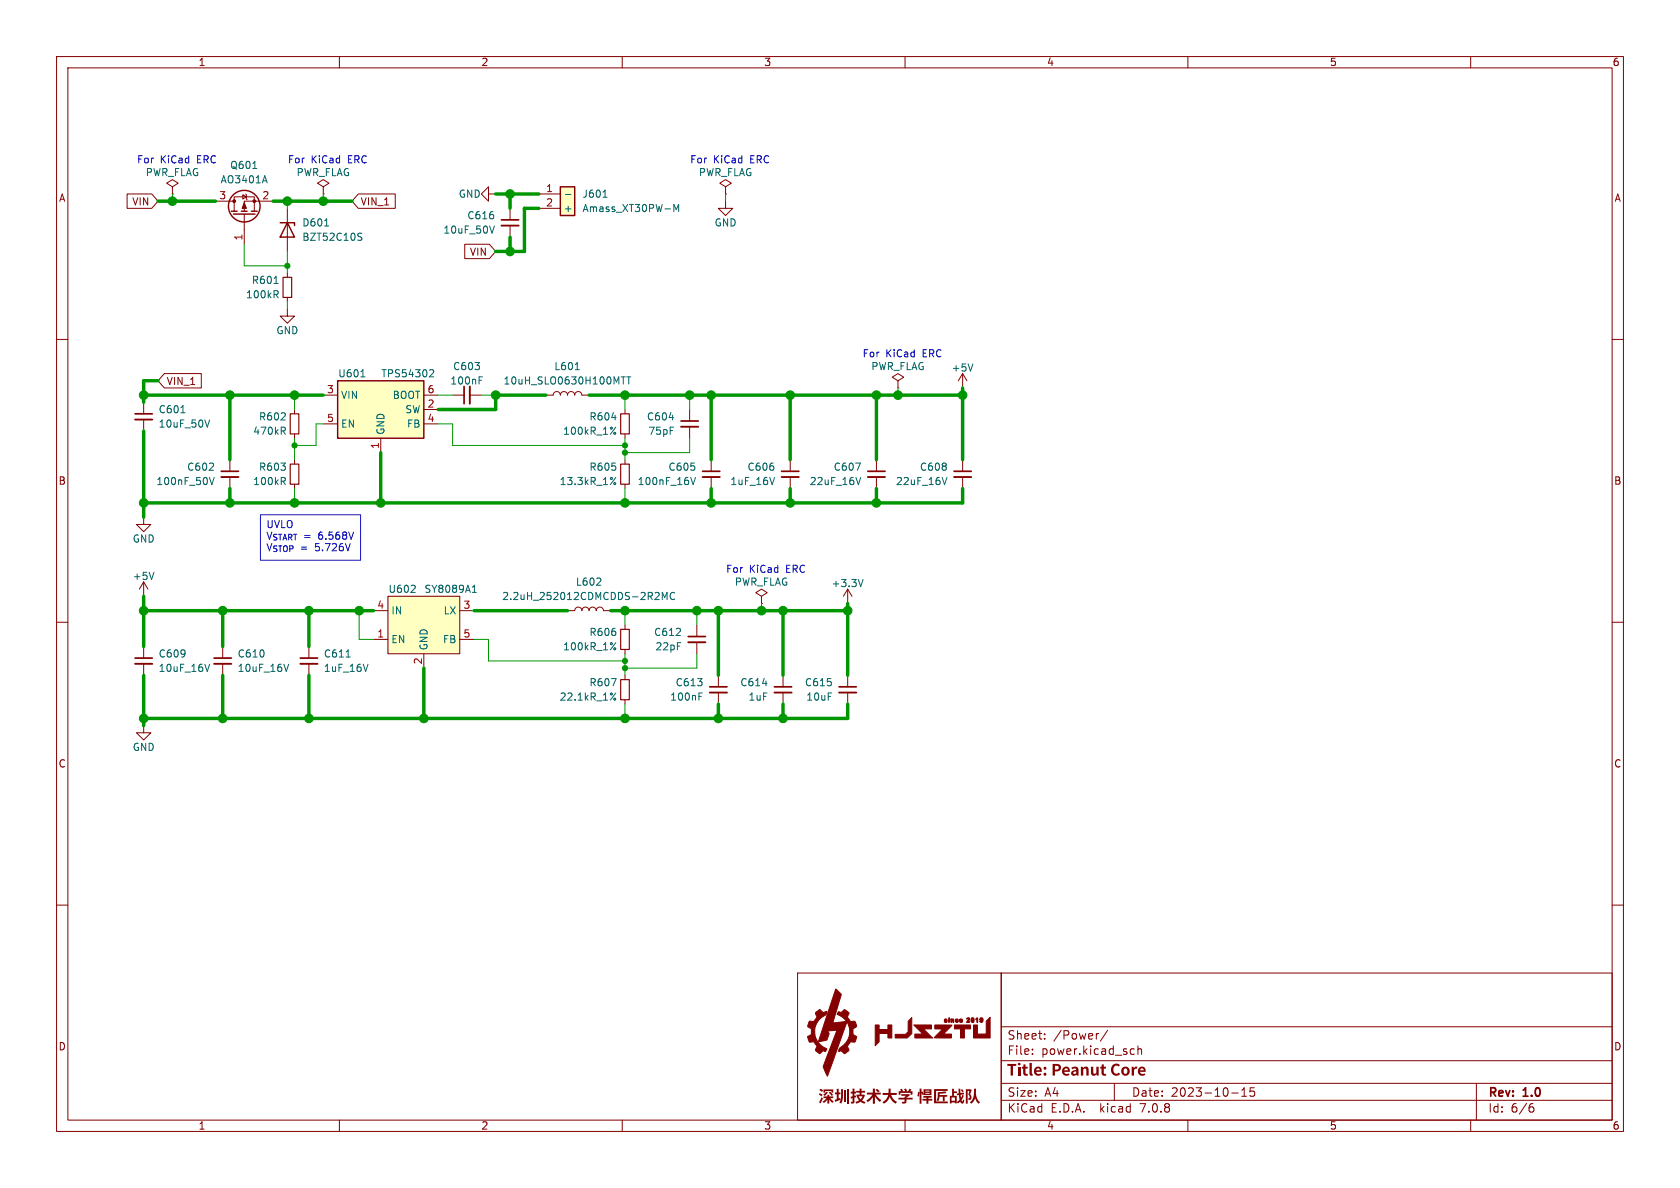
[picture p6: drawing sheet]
<svg xmlns="http://www.w3.org/2000/svg" width="297mm" height="210mm" viewBox="0 0 297 210" stroke-linecap="round" stroke-linejoin="round" font-family="sans-serif">
<g fill="none" stroke="#840000" stroke-width=".18">
<path d="M10 10h277v190h-277zM12 12h273v186h-273zM60 10v2M110 10v2M160 10v2M210 10v2M260 10v2M10 60h2M285 60h2M10 110h2M285 110h2M10 160h2"/>
<path d="M285 160h2M177 172h108v26h-108zM60 198v2M110 198v2M160 198v2M177 194.5h108M177 191.5h108M177 187.5h108M210 198v2M217.7 193.2h1.2M219.5 193.8h.9M219.5 192.7l.5-.4v1.5"/>
<path d="M221.7 192.3h-.7v.7l.2-.1h.5l.1 .3-.1 .5-.2 .1-.5-.1M260 198v2M270.6 195.7h.3l.3 .3-.1 .5-.5 .1M271 195.1l-.4 .1"/>
</g>
<g fill="#840000">
<path d="M178.1 188.1h1.6v.3h-.6v1.7h-.4v-1.7h-.6z"/>
<path d="M181 188.2h.3v.4h.4v.3h-.4v.7l.1 .2h.3v.3h-.5l-.3-.2v-1h-.2v-.3h.2z"/>
<path d="M182 187.9h.4v1.8l.1 .1v.4l-.3-.1-.2-.2z"/>
<path d="M186.1 188.1h1.1l.4 .5-.1 .4-.2 .2-.8 .2v.7h-.4v-1.7h.4v.7l.5-.1 .2-.4-.3-.2h-.8z"/>
<path d="M194.8 188.2h.3v.4h.4v.3h-.4v.7l.1 .2h.3l.1 .3h-.5l-.3-.2-.1-1h-.2v-.3h.2z"/>
<path d="M196.7 188.3l.7-.3 .6 .3-.2 .2-.3-.1h-.4l-.3 .6 .2 .6 .4 .2 .4-.2 .2 .3-.2 .2h-.7l-.5-.4-.2-.8z"/>
<circle cx="180.2" cy="188.1" r=".23"/>
</g>
<g fill="none" stroke="#840000" stroke-width=".18">
<path d="M141 172h36v26h-36zM177 181.5h108M182.5 186.3v.1M182.5 185.5v.1M184.7 183.6v.1M184.7 182.8v.1M194.2 182.7l-.2 .1M195.8 182.1l-1.3 2M197 191.5v3M200.1 185.4l.4 .1M200.5 186.3l-.4 .1M201.2 185.5l.2-.1 .3 .1 .1 .9"/>
<path d="M201.2 184.9v1.5M261 191.5v6.5"/>
</g>
<g fill="#840000" stroke="#840000" stroke-width=".18">
<path d="M147.8 174.8l.9 1-1.4 5 2.3-.3a3.4 3.4 0 0 0-1.6-1.2 .39 .39 0 0 1 .2-.4 .39 .39 0 0 1 .5 .1l.6-.5 .3 .2 .5 .4-.3 .7a1.07 1.07 0 0 0 .8 .8 .67 .67 0 0 1 .7 .2 .67 .67 0 0 1 0 .8l-.5 .3v.5a.77 .77 0 0 0 .7 .9l-.1 .4a.54 .54 0 0 1-.3 .5 .54 .54 0 0 1-.6 0l-.7 .8 .3 .7-.3 .3a.41 .41 0 0 1-.4 .3 .41 .41 0 0 1-.4-.3l-.3-.3-.3 .2a.57 .57 0 0 1 .3-.8 3.2 3.2 0 0 0 1-4.5l-3.4 9.6-.3-.5a1.51 1.51 0 0 1-.3-1.6l2.2-6-1.6 .2 .3 .4-.2 .6a.65 .65 0 0 1-.8 .7l-.9 .2z"/>
<path d="M144.3 178.9l.6-.5 .6 .6 .6-.2a.65 .65 0 0 1-.4 .8 3.2 3.2 0 0 0-1.7 3.1 3.2 3.2 0 0 0 2.2 2.7l-.3 .5a.69 .69 0 0 0-.9 .3 .76 .76 0 0 1-.7-.4 .76 .76 0 0 1 .1-.9l-.5-.8-.7 .1-.2-.1-.2-.9 .6-.3v-1l-.3-.2a.37 .37 0 0 1-.3-.3 .37 .37 0 0 1 .1-.4 .5 .5 0 0 1 .3-.5 .5 .5 0 0 1 .5 .1l.8-.8-.3-.6z"/>
<path d="M154.7 181.2h.7v.8h1.6v-.8h.7v2.3h-.7v-.8h-1.6v1.5l-.7 .6z"/>
<path d="M161.2 179.9v2.8l-.8 .8h-2.1v-.7h1.8l.4-.4 .1-1.9z"/>
<path d="M161.5 181.2h3.2v.7h-1.4l1.6 1.6h-3.2v-.7h1.4z"/>
<path d="M165.3 181.2h3l-1.5 1.6h1.4v.7h-3l1.4-1.6h-1.3z"/>
<path d="M168.7 181.2h2.9v.7h-1.1v1.6h-.7v-1.6h-1.1z"/>
<path d="M172.1 181.2h.7v1.6h1.5v-2.3l.7-.7v3.7h-2.9z"/>
<path d="M167 180.2l.3-.1 .1 .2a.27 .27 0 0 1 0 .4 .27 .27 0 0 1-.4 0l-.1-.1 .3-.1-.2-.2h.3h-.3z"/>
<path d="M167.7 180.2h.2l-.1 .5a.34 .34 0 0 1-.1-.5z"/>
<path d="M168.1 180.1h.5v.7l-.2-.5-.1 .4h-.2z"/>
<path d="M169 180.2h.4v.2h-.3v.2l.3-.1a.25 .25 0 0 1-.2 .3 .25 .25 0 0 1-.3-.2z"/>
<path d="M169.6 180.2l.3-.1 .2 .1 .1 .3h-.4l.4 .1-.3 .2a.32 .32 0 0 1-.3-.5h.3h-.3z"/>
<path d="M170.9 180h.5v.3l-.3 .3 .3 .1h-.5l.3-.5v-.1l-.3 .1z"/>
<path d="M171.7 180l.1-.1a.45 .45 0 0 1 .4 .4 .45 .45 0 0 1-.2 .5l-.3-.2v-.2h.1l.2 .2v-.3l-.1-.2-.1 .3h-.1z"/>
<path d="M172.6 180.1l.2-.2a.64 .64 0 0 1-.1 .8v-.5h-.2z"/>
<path d="M173.3 180a.39 .39 0 0 1 .5 .1 .39 .39 0 0 1-.1 .5l-.2 .2-.3-.2 .4-.1h-.4h.2l-.2-.3 .3 .1 .1-.1-.1-.1-.3 .1z"/>
<path d="M167.8 179.9v.1z"/>
</g>
<g fill="#840000">
<path d="M145.6 192.6h1.7v.5h-.3v-.2h-1.1v.2h-.3z"/>
<path d="M146.1 193l.3 .1-.6 .6-.3-.2z"/>
<path d="M146.5 193.1l.2-.1 .6 .6-.3 .1z"/>
<path d="M145 192.5l.5 .2-.2 .3-.4-.3z"/>
<path d="M144.9 193.2l.5 .3-.1 .3-.5-.3z"/>
<path d="M145.3 193.9l.2 .3-.4 .9-.3-.3z"/>
<path d="M145.6 193.8h.7v-.3h.3v.3h.7v.3h-.5l.6 .6-.2 .3-.6-.6v.7h-.3v-.7l-.5 .5a.15 .15 0 0 1-.2 .1 .15 .15 0 0 1-.1-.2l-.1-.1 .7-.6h-.5z"/>
</g>
<path d="M149.4 192.7v2" fill="none" stroke="#840000" stroke-width=".32"/>
<path d="M149.9 192.5v2.6" fill="none" stroke="#840000" stroke-width=".34"/>
<g fill="#840000">
<path d="M148.7 192.5h.3l-.1 2.1a.27 .27 0 0 1 0 .3 .27 .27 0 0 1-.3 .1 .19 .19 0 0 1-.2-.2 .19 .19 0 0 1 .1-.2l.2-.6z"/>
<path d="M147.9 192.5h.4v.6h.3v.3h-.3v.8l.2-.1 .1 .3-.9 .4-.1-.4 .3-.1v-.9h-.3v-.3h.3z"/>
<path d="M151.4 192.8h.6v-.4h.3v.4h.6v.3h-.6v.4l.6 .1-.3 .7a.24 .24 0 0 0-.1 .3 .24 .24 0 0 0 .3 .1l.2 .1-.2 .3-.7-.3-.7 .3-.2-.3 .7-.3-.4-.7h.3l.1 .2a.24 .24 0 0 0 .2 .3 .24 .24 0 0 0 .3-.3l.1-.2h-1.1v-.3h.6v-.4h-.6z"/>
<path d="M150.7 192.4h.4v.6h.2v.3h-.2v.4h.2l.1 .3h-.3l-.1 .9-.2 .2a.22 .22 0 0 1-.3 0 .22 .22 0 0 1-.1-.3l.3-.1v-.6l-.3 .1v-.3l.3-.1v-.5h-.3v-.3h.3z"/>
<path d="M154.8 192.7l.2-.2 .5 .4-.3 .2z"/>
<path d="M153.3 193.1h1v-.7h.4v.7h1v.4h-.9l.7 .7a.23 .23 0 0 1 .2 .2 .23 .23 0 0 1 0 .2 .2 .2 0 0 1-.2 .2 .2 .2 0 0 1-.2-.2l-.6-.8v1.3h-.4v-1.2l-.6 .7a.24 .24 0 0 1-.3 .2 .24 .24 0 0 1-.2-.3l.6-.5 .4-.5h-.9z"/>
<path d="M156 193.2h1.1v-.8h.4l-.1 .8h1.1v.4h-1l.3 .6 .5 .4a.23 .23 0 0 1 .2 .2 .23 .23 0 0 1-.1 .3l-.7-.5-.4-.7-.6 .9a.36 .36 0 0 1-.6 .2l-.1-.2 .7-.5 .3-.7h-1z"/>
<path d="M159.3 193.4h1.4l.2 .2-.7 .5h1.1v.3h-1.1v.6l-.7 .1-.1-.3h.5v-.4h-1.1v-.3h1.1v-.2l.3-.2h-.9z"/>
<path d="M159.1 192.6l.3-.1 .2 .3-.1 .1h.5l-.2-.4 .3-.1 .2 .4-.1 .1h.3l.3-.4 .3 .1-.2 .3h.4v.6h-.3v-.3h-1.8v.3h-.3v-.6h.4z"/>
<path d="M163.2 193.7h1.5v.3h-.6v.2h.7v.4h-.7v.5h-.3v-.5h-.7v-.4h.7v-.2h-.6z"/>
<path d="M162.6 192.4h.3v.6l.2-.1 .2 .5v-.2h.3v.1h.7v-.1h-1v-.4h.3v.2h.7v-.2h-1v-.2h1.4v1h-1.4v-.1l-.3 .1-.1-.4v1.9h-.3z"/>
<path d="M162.3 193h.3l-.2 .8h-.2z"/>
<path d="M165.8 193.1l1.3-.2 .2 .3-1.2 .1v.3h1.4v.3h-.5v.8h-.3v-.8h-.6l-.2 .6a.19 .19 0 0 1-.2 .1 .19 .19 0 0 1 0-.3z"/>
<path d="M165.1 192.5h2.4v.3h-2v1.9h2.1v.3h-2.5z"/>
<path d="M168.3 192.5h.3v.4h.6v.3h-.6v.5h.5v1.1l.5-.4-.1-.8h-.3v-.3h.3v-.8h.3v.7l.6-.1v.3l-.6 .1 .1 .6 .2-.6 .3 .2-.4 .8 .1 .2 .1-.4 .1 .1a.37 .37 0 0 1 0 .6 .37 .37 0 0 1-.6-.3l-.1 .2a.23 .23 0 0 1-.3 .1 .23 .23 0 0 1-.2-.2v.2h-.3v-.1h-.6v.2h-.3v-1.1h.3v.6h.6v-.6h-.9v-.3h.4z"/>
<path d="M169.9 192.7l.2-.2 .3 .4-.3 .2z"/>
<path d="M170.7 192.6l.8-.1 .3 .2-.3 .7 .2 .4v.4l-.2 .2-.3 .1-.1-.4 .3-.1-.2-.5 .2-.6h-.3v2.2h-.4z"/>
<path d="M172.2 192.5h.3l.1 1.3 .3 .6 .4 .5h-.1a.2 .2 0 0 1-.3 .2 .2 .2 0 0 1-.1-.2l-.4-.8-.4 .8a.23 .23 0 0 1-.3 .2 .23 .23 0 0 1-.2-.3l.6-.8z"/>
</g>
<g fill="none" stroke="#840000" stroke-width=".18">
<path d="M22.5 34.3h4.3l1.1 1.3-1.1 1.2h-4.3zM30.5 33l1-.6-1-.6-1 .6 1 .6v1.3M30.5 34.3h.1M38.1 35.6h3.3M41.4 37.3v-2.5h3.6v2.5M42.9 34.4l.7 .4-.7 .4zM43.2 37.8v5.4M43.4 34.3l.2 .1v.8l.1 .1M48.3 35.6h-5.1v1.7M50.8 36.8v7.7M57.1 33l1.1-.6-1.1-.6-1 .6 1 .6v1.3M57.1 34.3h.1"/>
<path d="M63.3 34.3h6.6v2.5h-6.6l-1.1-1.2zM86.4 34.3v-1.3l-1.3 1.3 1.3 1.3v-1.3h1.2M90.2 36.8v2.1M90.2 39.9v2M95.2 34.3h3.9M95.2 36.8h3.9M128.3 35.6v1.2h1.2l-1.2 1.3-1.3-1.3h1.3M128.3 33l1-.6-1-.6-1 .6 1 .6v1.3M128.3 34.3h.1M50.8 54.6v1.3h1.3l-1.3 1.3-1.3-1.3h1.3M50.8 48.3v.7M50.8 52.6v.7"/>
<path d="M82.2 43.2h4.3l1.1 1.3-1.1 1.2h-4.3zM25.4 71.1v2.1M25.4 74.2v2M29.1 66h6.5v2.6h-6.5l-1.2-1.3zM52.1 72.4v.8M52.1 76.7v.8M57.1 69.9h2.6M57.1 74.9h2.6M67.3 77.5v2.5M74.9 72.4h2.6M74.9 69.9h2.6M74.9 74.9h2.6"/>
<path d="M80 69.9h2M83.1 69.9h2M96.5 69.9h1.3a.64 .64 0 0 1 .6-.7 .64 .64 0 0 1 .7 .7 .64 .64 0 0 1 .6-.7 .64 .64 0 0 1 .6 .7 .64 .64 0 0 1 .7-.7 .64 .64 0 0 1 .6 .7 .64 .64 0 0 1 .6-.7 .64 .64 0 0 1 .7 .7h1.2M110.5 72.4v.8M110.5 76.7v.8M121.9 72.4v2M121.9 75.4v2.1M158.7 67.3l1.1-.6-1.1-.7-1 .7 1 .6v1.3M158.7 68.6h.1M170.2 66v2.6M170.2 66l-.8 1.3M170.2 66l.7 1.3"/>
<path d="M25.4 91.4v1.3h1.3l-1.3 1.3-1.3-1.3h1.3M40.6 81.3v2M40.6 84.3v2.1M52.1 81.3v.7M52.1 85.6v.8M110.5 81.3v.7M110.5 85.6v.8M125.7 81.3v2M125.7 84.3v2.1M139.7 81.3v2M139.7 84.3v2.1M154.9 81.3v2"/>
<path d="M154.9 84.3v2.1M170.2 81.3v2M170.2 84.3v2.1M25.4 102.9v2.5M25.4 114.3v2M25.4 117.3v2.1M25.4 102.9l-.8 1.2M25.4 102.9l.8 1.2M39.4 114.3v2M39.4 117.3v2.1M54.6 114.3v2M54.6 117.3v2.1"/>
<path d="M66 113h2.6M66 108h2.6M68.6 105.4h12.7v10.2h-12.7zM74.9 115.6v2.5M81.3 113h2.5M81.3 108h2.5M100.3 108h1.3a.64 .64 0 0 1 .6-.7 .64 .64 0 0 1 .7 .7 .64 .64 0 0 1 .6-.7 .64 .64 0 0 1 .6 .7 .64 .64 0 0 1 .7-.7 .64 .64 0 0 1 .6 .7 .64 .64 0 0 1 .6-.7 .64 .64 0 0 1 .7 .7h1.2M110.5 110.5v.8M110.5 114.8v.8M110.5 119.4v.7M123.2 110.5v2M123.2 113.5v2.1"/>
<path d="M127 119.4v2M134.6 105.4l1-.6-1-.7-1 .7 1 .6v1.3M134.6 106.7h.1M138.4 119.4v2M149.9 104.1l-.8 1.3M149.9 104.1v2.6M149.9 119.4v2M149.9 104.1l.7 1.3M25.4 128.3v1.2h1.3l-1.3 1.3-1.3-1.3h1.3M110.5 123.7v.8M127 122.4v2.1M138.4 122.4v2.1"/>
<path d="M149.9 122.4v2.1"/>
</g>
<g fill="none" stroke="#006464" stroke-width=".18">
<path d="M44.7 29.8h.7M46.8 31.1l.4 1.2M57.4 39.9h.7M87.4 39.9l-.4 1.3M100 34.4h.9M106.6 34.9h.7M119.1 37.4v-1.3l.5 .9 .4-.9v1.3M48.5 50.1h.7M48.8 52l.4 .6M48.9 51.4l.3 .2-.1 .3-.2 .1M63.5 41.8l.4 .1 .1 .3-.3 .3h-.3M63.5 41.2l.5 .1"/>
<path d="M32 73h.7M37.1 74.2l-.5 1.3M50 76.2l.4 .6M50.2 75.5l.2 .3v.3l-.2 .1M63.8 66.6h.7M76.1 65.3l.5 .1 .1 .3-.8 .9h.8M84.7 66.6h.6M84.7 67.2h.4M101.7 65.3h.7M108.1 73.8h.8M108.6 76.5l.1-.1 .2 .2-.2 .2-.1-.1M108.9 75.5l-1 1.3"/>
<path d="M109.8 66.6h.8M110.2 66.6v1.3M110.8 66.6h.7M111.2 66.6v1.3M118.3 73.8h.8M172 64.3l-.4 1.3M37 84.4l.4 1.3 .5-1.3M50 85.1l.4 .6M50.2 84.4l.2 .2v.3l-.2 .2M108.9 84.4l-1 1.3M122.1 84.4l.4 1.3 .5-1.3M136.9 84.4l-.4 1.3"/>
<path d="M151.3 81.9h.8l-.5 1.2M152.2 84.4l-.5 1.3M167.4 84.4l-.4 1.3M27.2 101.2l-.4 1.2M37.1 117.4l-.5 1.3M51 117.4l-.4 1.3M61.2 116.1h.7M65.1 117.4l-.5 1.3M72.6 104.7h.8M73.3 103.6v.4M83.5 104.7h.7M83.6 103.8l.3-.4v1.3"/>
<path d="M105.4 103.4h.8M106.2 102.3v.4M108.1 120h.8l-.5 1.2M108.6 114.6l.1-.1 .2 .2-.2 .2-.1-.1M108.9 113.6l-1 1.3M116.4 104.8l.1 .2v.3l-.7 .7h.7M117.1 106v-1.3l.4 .9 .4-.9v1.3M119.3 104.8a.6 .6 0 0 0-.9 .5 .6 .6 0 0 0 .6 .7l.3-.1M152.6 102.4l-.4 1.3M108.9 122.5l-1 1.3M123.6 123.1h.4M123.6 122.5h.6"/>
<path d="M134.8 120.8h.8"/>
<circle cx="108.7" cy="85.5" r=".18"/>
<circle cx="108.7" cy="123.6" r=".18"/>
</g>
<g fill="#ffffc2" stroke="#ffffc2" stroke-width=".18">
<path d="M68.6 105.4h12.7v10.2h-12.7z"/>
<path d="M59.7 67.3h15.2v10.2h-15.2z"/>
<path d="M99.1 33h2.5v5.1h-2.5z"/>
</g>
<g fill="none" stroke="#840000" stroke-width=".33">
<path d="M88.6 39.9h3.1M23.9 74.2h3M83.1 68.3v3.1M120.4 75.4h3M39.1 84.3h3.1M124.2 84.3h3.1M138.2 84.3h3M153.4 84.3h3.1M168.7 84.3h3M23.9 117.3h3M37.8 117.3h3.1M53.1 117.3h3"/>
<path d="M121.7 113.5h3M125.5 122.4h3M136.9 122.4h3.1M148.3 122.4h3.1"/>
</g>
<g fill="none" stroke="#840000" stroke-width=".3">
<path d="M88.6 38.9h3.1M23.9 73.2h3M82 68.3v3.1M120.4 74.4h3M39.1 83.3h3.1M124.2 83.3h3.1M138.2 83.3h3M153.4 83.3h3.1M168.7 83.3h3M23.9 116.3h3M37.8 116.3h3.1M53.1 116.3h3"/>
<path d="M121.7 112.5h3M125.5 121.4h3M136.9 121.4h3.1M148.3 121.4h3.1"/>
</g>
<path d="M50 49h1.6v3.6h-1.6zM51.3 73.2h1.5v3.5h-1.5zM109.7 73.2h1.6v3.5h-1.6zM51.3 82h1.5v3.6h-1.5zM109.7 82h1.6v3.6h-1.6zM109.7 111.3h1.6v3.5h-1.6zM109.7 120.1h1.6v3.6h-1.6z" fill="none" stroke="#840000" stroke-width=".2"/>
<g fill="none" stroke="#840000" stroke-width=".25">
<path d="M40.9 37.3h1M41.3 37.8h3.8M42.7 37.3h1M44.4 37.3h1.1M49.5 39.4h2.6v.5M50.8 39.4l1.3 2.5h-2.6zM99.1 33h2.5v5.1h-2.5zM59.7 67.3h15.2v10.2h-15.2z"/>
<circle cx="43.2" cy="36.4" r="2.79"/>
</g>
<g fill="#840000" stroke="#840000" stroke-width=".18">
<path d="M43.2 35.8l.4 1h-.8z"/>
<circle cx="45" cy="35.6" r=".25"/>
<circle cx="41.4" cy="35.6" r=".25"/>
</g>
<path d="M46 91h17.7v8h-17.7z" fill="none" stroke="#0000c2" stroke-width=".18"/>
<g fill="none" stroke="#009600" stroke-width=".18">
<path d="M30.5 34.3v1.3M50.8 35.6v1.2M57.1 34.3v1.3M128.3 34.3v1.3M43.2 43.2v3.8h7.6M50.8 44.5v3.8M50.8 53.3v1.3M52.1 69.9v2.5M52.1 77.5v3.8M57.1 74.9h-1.2v3.8h-3.8M77.5 74.9h2.5v3.8h30.5M77.5 69.9h2.5"/>
<path d="M85.1 69.9h2.5M110.5 69.9v2.5M110.5 77.5v3.8M121.9 77.5v2.5h-11.4M121.9 69.9v2.5M158.7 68.6v1.3M52.1 86.4v2.5M110.5 86.4v2.5M63.5 108v5h2.5M83.8 113h2.6v3.8h24.1M110.5 108v2.5M110.5 115.6v3.8"/>
<path d="M123.2 115.6v2.5h-12.7M123.2 108v2.5M134.6 106.7v1.3M110.5 124.5v2.5"/>
</g>
<g fill="none" stroke="#009600" stroke-width=".61">
<path d="M27.9 35.6h10.2M48.3 35.6h13.9M87.6 34.3h7.6M90.2 34.3v2.5M95.2 36.8h-2.5v7.7h-5.1M90.2 41.9v2.6M25.4 76.2v15.2M25.4 69.9h31.7M27.9 67.3h-2.5v3.8M40.6 69.9v11.4M96.5 69.9h-8.9v2.5h-10.1M104.1 69.9h66.1"/>
<path d="M125.7 69.9v11.4M139.7 69.9v11.4M154.9 69.9v11.4M170.2 68.6v12.7M40.6 86.4v2.5M67.3 80v8.9M125.7 86.4v2.5M139.7 86.4v2.5M154.9 86.4v2.5M170.2 86.4v2.5h-144.8M25.4 108h40.6M25.4 105.4v8.9"/>
<path d="M25.4 119.4v8.9M39.4 108v6.3M39.4 119.4v7.6M54.6 108v6.3M54.6 119.4v7.6M74.9 118.1v8.9M83.8 108h16.5M107.9 108h42M127 108v11.4M138.4 108v11.4M149.9 106.7v12.7M127 124.5v2.5"/>
<path d="M138.4 124.5v2.5M149.9 124.5v2.5h-124.5"/>
</g>
<g fill="#009600" stroke="#009600" stroke-width=".18">
<circle cx="110.5" cy="78.7" r=".46"/>
<circle cx="110.5" cy="80" r=".46"/>
<circle cx="121.9" cy="69.8" r=".76"/>
<circle cx="125.7" cy="69.8" r=".76"/>
<circle cx="87.6" cy="69.8" r=".76"/>
<circle cx="139.7" cy="69.8" r=".76"/>
<circle cx="110.5" cy="69.8" r=".76"/>
<circle cx="25.4" cy="69.8" r=".76"/>
<circle cx="40.6" cy="69.8" r=".76"/>
<circle cx="52.1" cy="78.7" r=".46"/>
<circle cx="52.1" cy="88.9" r=".76"/>
<circle cx="67.3" cy="88.9" r=".76"/>
<circle cx="40.6" cy="88.9" r=".76"/>
<circle cx="25.4" cy="88.9" r=".76"/>
<circle cx="52.1" cy="69.8" r=".76"/>
<circle cx="149.9" cy="107.9" r=".76"/>
<circle cx="138.4" cy="107.9" r=".76"/>
<circle cx="170.2" cy="69.8" r=".76"/>
<circle cx="123.2" cy="107.9" r=".76"/>
<circle cx="127" cy="127" r=".76"/>
<circle cx="138.4" cy="127" r=".76"/>
<circle cx="154.9" cy="88.9" r=".76"/>
<circle cx="139.7" cy="88.9" r=".76"/>
<circle cx="125.7" cy="88.9" r=".76"/>
<circle cx="158.7" cy="69.8" r=".76"/>
<circle cx="154.9" cy="69.8" r=".76"/>
<circle cx="127" cy="107.9" r=".76"/>
<circle cx="134.6" cy="107.9" r=".76"/>
<circle cx="50.8" cy="35.6" r=".76"/>
<circle cx="90.2" cy="44.4" r=".76"/>
<circle cx="57.1" cy="35.6" r=".76"/>
<circle cx="30.5" cy="35.6" r=".76"/>
<circle cx="50.8" cy="47" r=".46"/>
<circle cx="90.2" cy="34.3" r=".76"/>
<circle cx="54.6" cy="107.9" r=".76"/>
<circle cx="54.6" cy="127" r=".76"/>
<circle cx="39.4" cy="107.9" r=".76"/>
<circle cx="25.4" cy="107.9" r=".76"/>
<circle cx="25.4" cy="127" r=".76"/>
<circle cx="39.4" cy="127" r=".76"/>
<circle cx="63.5" cy="107.9" r=".76"/>
<circle cx="74.9" cy="127" r=".76"/>
<circle cx="110.5" cy="127" r=".76"/>
<circle cx="110.5" cy="107.9" r=".76"/>
<circle cx="110.5" cy="88.9" r=".76"/>
<circle cx="110.5" cy="118.1" r=".46"/>
<circle cx="110.5" cy="116.8" r=".46"/>
</g>
<text font-size="2.8" fill="#840000" x="178" y="191.3">Title: Peanut Core</text>
<g font-size="2.1" fill="#840000">
<text x="178" y="184">Sheet:</text>
<text x="186.2" y="184">/Power/</text>
<text x="178" y="186.7">File:</text>
<text x="184.1" y="186.7">power.kicad_sch</text>
<text x="178" y="196.9">KiCad</text>
<text x="178" y="194.1">Size:</text>
<text x="184.7" y="194.1">A4</text>
<text x="185.7" y="196.9">E.D.A.</text>
<text x="194.6" y="196.9">kicad</text>
<text x="200" y="194.1">Date:</text>
<text x="201.8" y="196.9">7.0.8</text>
<text x="207" y="194.1">2023-10-15</text>
<text x="263" y="194.3">Rev:</text>
<text x="263" y="196.9">Id:</text>
<text x="267.1" y="196.9">6/6</text>
<text x="269.4" y="194.3">1.0</text>
</g>
<g font-size="1.8" fill="#840000">
<text x="35" y="11.9">1</text>
<text x="85" y="11.9">2</text>
<text x="135" y="11.9">3</text>
<text x="185" y="11.9">4</text>
<text x="235" y="11.9">5</text>
<text x="285" y="11.9">6</text>
<text x="10.3" y="35.9">A</text>
<text x="285.3" y="35.9">A</text>
<text x="23.3" y="36.5">VIN</text>
<text x="63.7" y="36.5">VIN_1</text>
<text x="83" y="45.4">VIN</text>
<text x="29.4" y="68.3">VIN_1</text>
<text x="10.3" y="85.9">B</text>
<text x="285.3" y="85.9">B</text>
<text x="10.3" y="135.9">C</text>
<text x="285.3" y="135.9">C</text>
<text x="10.3" y="185.9">D</text>
<text x="285.3" y="185.9">D</text>
<text x="35" y="199.9">1</text>
<text x="85" y="199.9">2</text>
<text x="135" y="199.9">3</text>
<text x="185" y="199.9">4</text>
<text x="235" y="199.9">5</text>
<text x="285" y="199.9">6</text>
</g>
<g font-size="1.8" fill="#0000c2">
<text x="24.1" y="29">For</text>
<text x="28.3" y="29">KiCad</text>
<text x="34.9" y="29">ERC</text>
<text x="50.8" y="29">For</text>
<text x="55" y="29">KiCad</text>
<text x="61.6" y="29">ERC</text>
<text x="121.9" y="29">For</text>
<text x="126.1" y="29">KiCad</text>
<text x="132.7" y="29">ERC</text>
<text x="152.4" y="63.3">For</text>
<text x="156.6" y="63.3">KiCad</text>
<text x="163.2" y="63.3">ERC</text>
<text x="47" y="93.7">UVLO</text>
<text x="47" y="95.7">V_{START}6.568V</text>
<text x="53.7" y="95.7">=</text>
<text x="47" y="97.8">V_{STOP} 5.726V</text>
<text x="53.1" y="97.8">=</text>
<text x="128.3" y="101.4">For</text>
<text x="132.5" y="101.4">KiCad</text>
<text x="139.1" y="101.4">ERC</text>
</g>
<g font-size="1.8" fill="#006464">
<text x="25.7" y="31.3">PWR_FLAG</text>
<text x="38.9" y="32.6">AO3401A</text>
<text x="40.6" y="30.1">Q601</text>
<text x="52.3" y="31.3">PWR_FLAG</text>
<text x="81" y="35.2">GND</text>
<text x="102.9" y="35.2">J601</text>
<text x="123.5" y="31.3">PWR_FLAG</text>
<text x="53.3" y="40.2">D601</text>
<text x="78.3" y="41.5">10uF_50V</text>
<text x="82.5" y="39">C616</text>
<text x="99.6" y="37.7">+</text>
<text x="102.9" y="37.7">Amass_XT30PW-M</text>
<text x="126.2" y="40.2">GND</text>
<text x="53.3" y="42.8">BZT52C10S</text>
<text x="43.4" y="52.9">100kR</text>
<text x="44.4" y="50.4">R601</text>
<text x="48.8" y="59.3">GND</text>
<text x="80" y="65.6">C603</text>
<text x="97.9" y="65.6">L601</text>
<text x="153.9" y="65.6">PWR_FLAG</text>
<text x="168.1" y="65.9">+5V</text>
<text x="59.7" y="66.9">U601</text>
<text x="60.2" y="70.7">VIN</text>
<text x="67.3" y="66.9">TPS54302</text>
<text x="69.3" y="70.7">BOOT</text>
<text x="79.5" y="68.2">100nF</text>
<text x="88.9" y="68.2">10uH_SLO0630H100MTT</text>
<text x="27.9" y="73.3">C601</text>
<text x="27.9" y="75.8">10uF_50V</text>
<text x="44.7" y="77.1">470kR</text>
<text x="45.7" y="74.5">R602</text>
<text x="60.2" y="75.8">EN</text>
<text x="68.2" y="77" transform="rotate(-90 68.2 77)">GND</text>
<text x="71.6" y="73.3">SW</text>
<text x="71.9" y="75.8">FB</text>
<text x="99.5" y="77.1">100kR_1%</text>
<text x="104.1" y="74.5">R604</text>
<text x="114.3" y="74.5">C604</text>
<text x="114.5" y="77.1">75pF</text>
<text x="33" y="83.4">C602</text>
<text x="45.7" y="83.4">R603</text>
<text x="104.1" y="83.4">R605</text>
<text x="118.1" y="83.4">C605</text>
<text x="132" y="83.4">C606</text>
<text x="147.3" y="83.4">C607</text>
<text x="162.5" y="83.4">C608</text>
<text x="27.5" y="86">100nF_50V</text>
<text x="44.7" y="86">100kR</text>
<text x="98.8" y="86">13.3kR_1%</text>
<text x="112.6" y="86">100nF_16V</text>
<text x="129" y="86">1uF_16V</text>
<text x="143.1" y="86">22uF_16V</text>
<text x="158.3" y="86">22uF_16V</text>
<text x="23.4" y="96.1">GND</text>
<text x="23.4" y="102.7">+5V</text>
<text x="68.6" y="105">U602</text>
<text x="74.9" y="105">SY8089A1</text>
<text x="88.7" y="106.3">2.2uH_252012CDMCDDS-2R2MC</text>
<text x="101.7" y="103.7">L602</text>
<text x="129.8" y="103.7">PWR_FLAG</text>
<text x="146.9" y="104">+3.3V</text>
<text x="69.1" y="113.9">EN</text>
<text x="69.1" y="108.8">IN</text>
<text x="78.2" y="113.9">FB</text>
<text x="78.3" y="108.8">LX</text>
<text x="104.1" y="112.6">R606</text>
<text x="115.5" y="112.6">C612</text>
<text x="27.9" y="116.4">C609</text>
<text x="27.9" y="119">10uF_16V</text>
<text x="41.9" y="116.4">C610</text>
<text x="41.9" y="119">10uF_16V</text>
<text x="57.2" y="116.4">C611</text>
<text x="57.2" y="119">1uF_16V</text>
<text x="75.8" y="115.1" transform="rotate(-90 75.8 115.1)">GND</text>
<text x="99.5" y="115.2">100kR_1%</text>
<text x="115.8" y="115.2">22pF</text>
<text x="98.8" y="124.1">22.1kR_1%</text>
<text x="104.1" y="121.5">R607</text>
<text x="118.4" y="124.1">100nF</text>
<text x="119.3" y="121.5">C613</text>
<text x="130.8" y="121.5">C614</text>
<text x="132.2" y="124.1">1uF</text>
<text x="142.2" y="121.5">C615</text>
<text x="142.5" y="124.1">10uF</text>
<text x="23.4" y="132.9">GND</text>
</g>
<g font-size="1.8" fill="#a90000">
<text x="38.7" y="35.3">3</text>
<text x="46.3" y="35.3">2</text>
<text x="96.4" y="34">1</text>
<text x="96.4" y="36.6">2</text>
<text x="42.9" y="42.6" transform="rotate(-90 42.9 42.6)">1</text>
<text x="57.7" y="69.6">3</text>
<text x="75.5" y="69.6">6</text>
<text x="57.7" y="74.7">5</text>
<text x="75.5" y="72.1">2</text>
<text x="75.5" y="74.7">4</text>
<text x="67.1" y="79.4" transform="rotate(-90 67.1 79.4)">1</text>
<text x="66.6" y="107.7">4</text>
<text x="81.8" y="107.7">3</text>
<text x="66.6" y="112.8">1</text>
<text x="81.8" y="112.8">5</text>
<text x="74.7" y="117.5" transform="rotate(-90 74.7 117.5)">2</text>
</g>
</svg>
